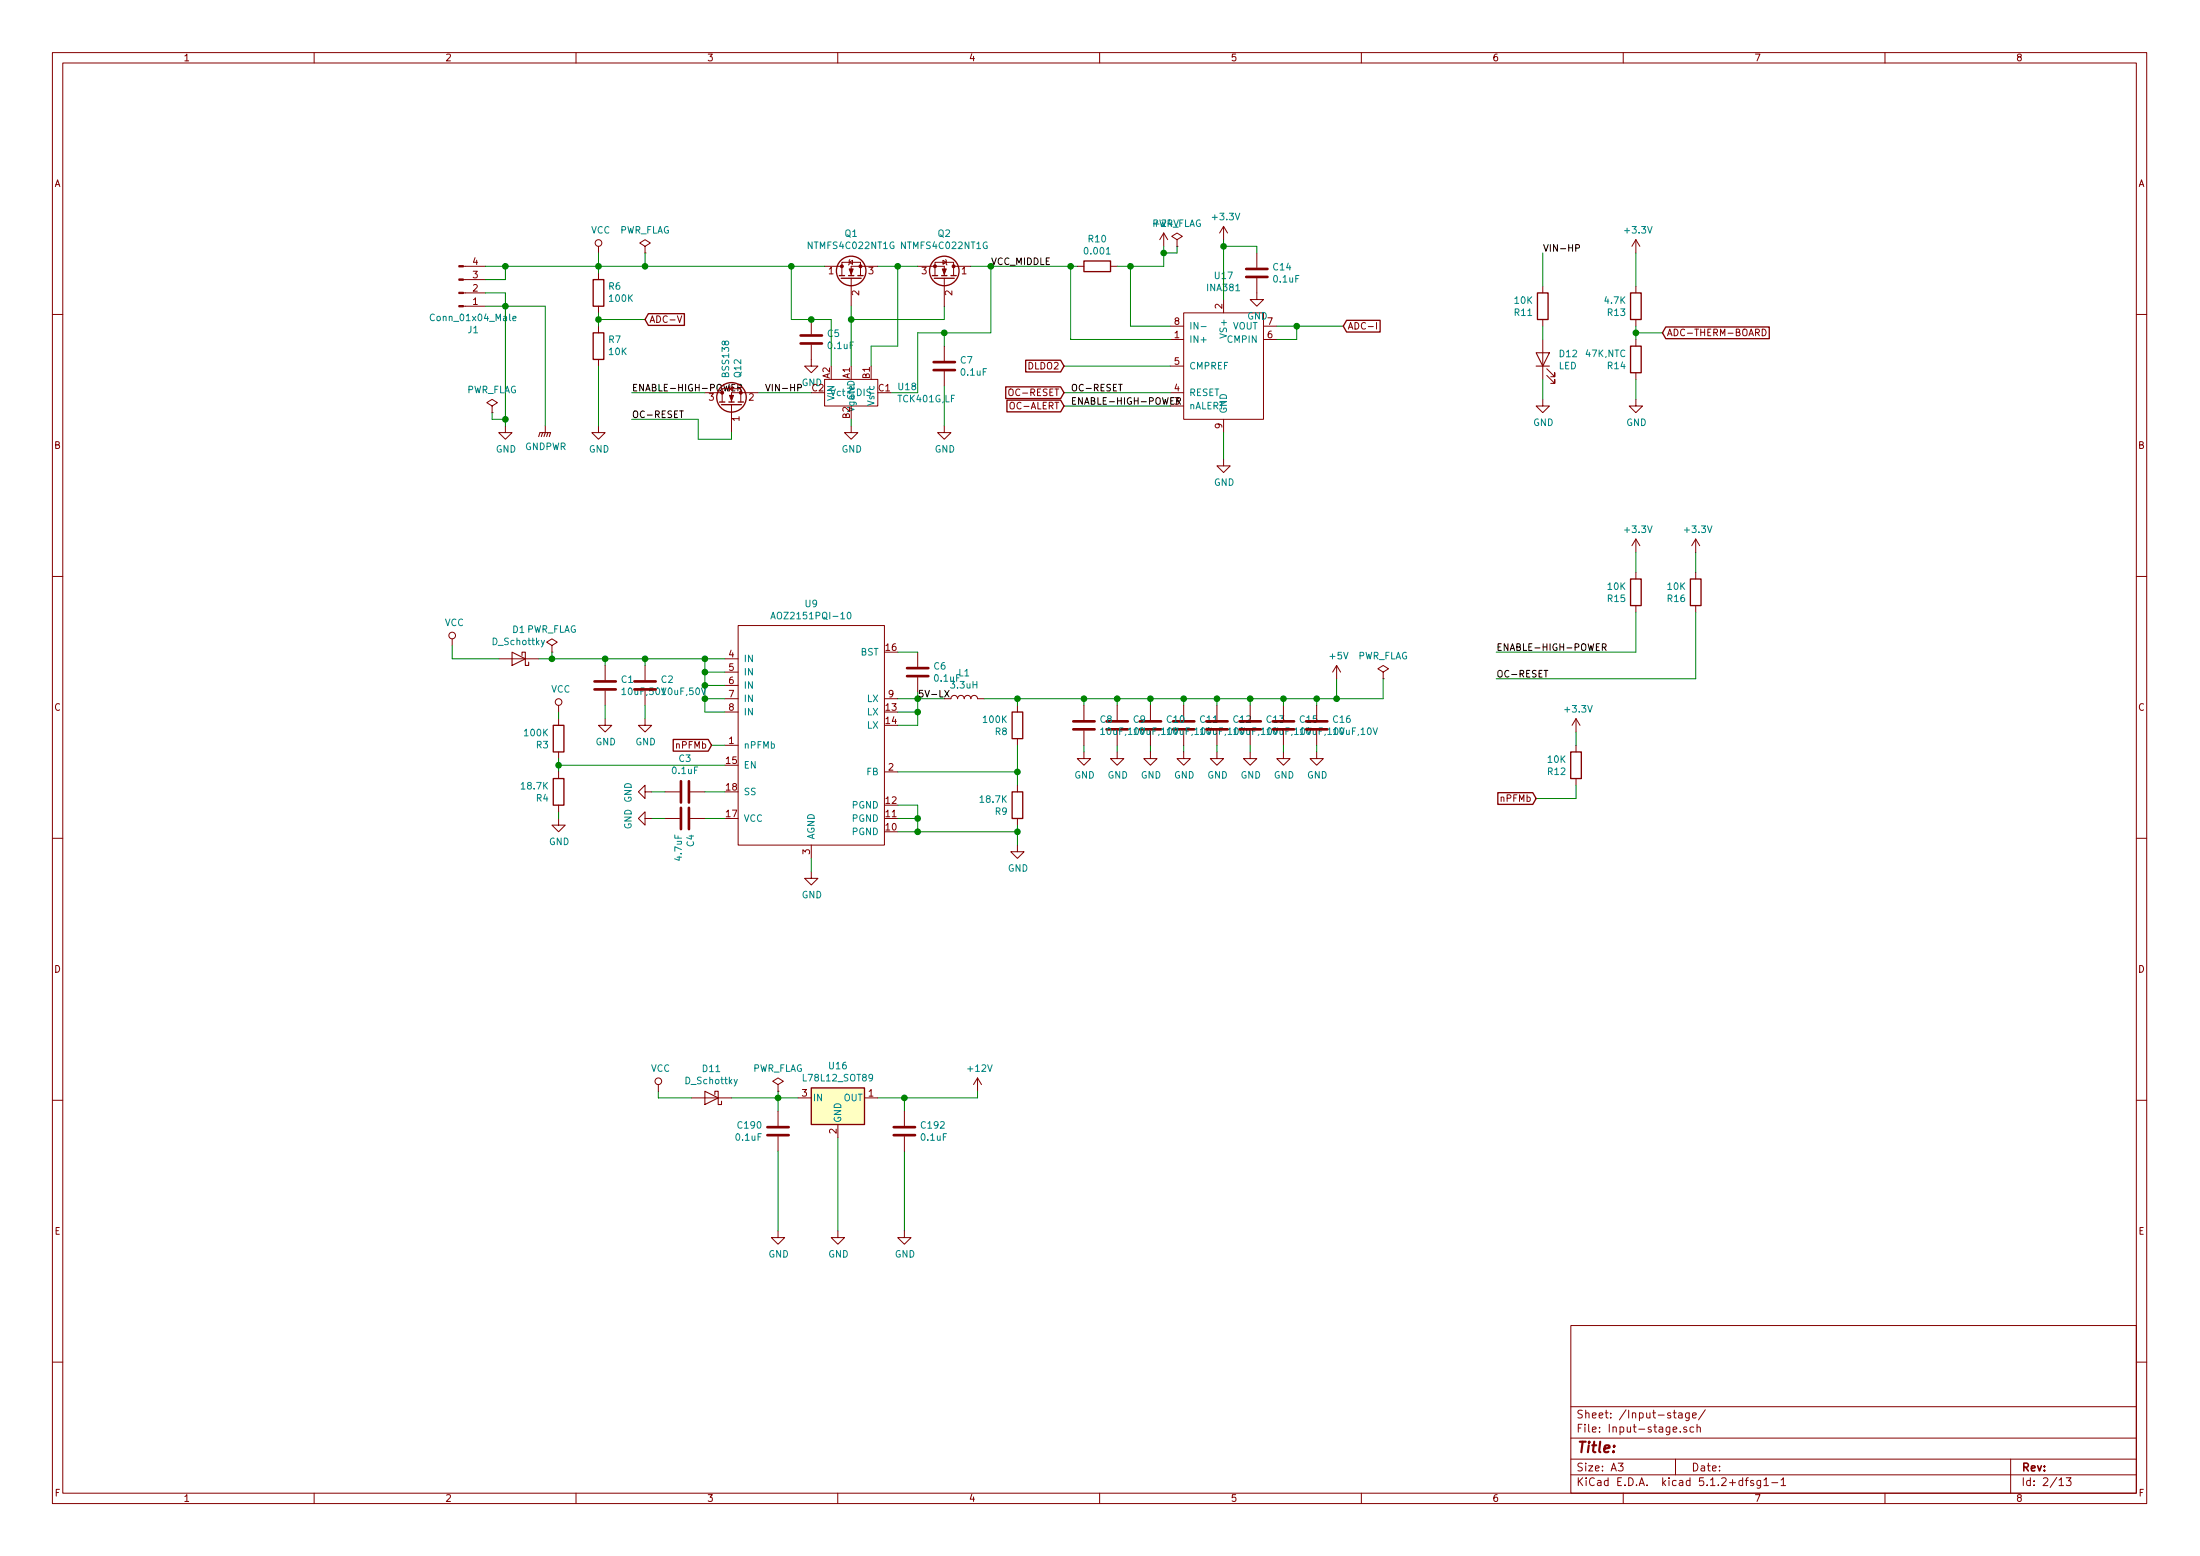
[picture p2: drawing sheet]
<svg xmlns="http://www.w3.org/2000/svg" width="420mm" height="297mm" viewBox="0 0 420 297" stroke-linecap="round" stroke-linejoin="round" font-family="sans-serif">
<g fill="none" stroke="#840000" stroke-width=".19">
<path d="M10 10h400v277h-400zM12 12h396v273.1h-396zM60 10v2M110 10v2M160 10v2M210 10v2M260 10v2M310 10v2M360 10v2M88.5 50.8h4.2M88.5 53.4h4.2M88.5 55.9h4.2"/>
<path d="M88.5 58.5h4.2M114.3 47v1.3M114.3 52.1v1.3M114.3 58.5v1.2M123.2 47l1-.6-1-.6-1 .6 1 .6v1.3M123.2 48.3h.1M157.5 50.8h3.3M160.8 50.8v-.7h3.5v2.5M160.8 50.8v1.8M162.2 50.1l.6-.4v.8zM162.3 49.6l-.2 1M162.6 53.1v.2"/>
<path d="M162.6 53.4v5.1M167.6 50.8h-5v1.8M175.3 50.8h5v1.8M180.1 49.7l.6 .4-.6 .4zM180.3 53.1v.2M180.3 53.4v5.1M180.6 49.6l.2 1M182.1 50.8v-.7h-3.5v2.5M182.1 50.8h3.3M182.1 50.8v1.8M205.7 50.8h1.3M212.1 50.8h1.3"/>
<path d="M222.2 44.5l-.7 1.3M222.2 44.5v2.5M222.2 44.5l.8 1.3M224.8 45.8l1-.7-1-.6-1 .6 1 .7v1.2M224.8 47h.1M226.1 59.7h15.2v20.3h-15.2zM233.7 43.2v2.6M233.7 57.2v2.5M233.7 43.2l-.8 1.3M233.7 43.2l.7 1.3M240 53.1v4.1h1.3l-1.3 1.3-1.2-1.3h1.2M240 48.3v2.8"/>
<path d="M294.6 54.6v1.3M312.4 45.8v2.5M312.4 54.6v1.3M312.4 45.8l-.7 1.2M312.4 45.8l.8 1.2M10 60h2M94 77.5l1-.6-1-.7-1 .7 1 .6v1.3M94 78.8h.1M114.3 62.3v1.2M114.3 68.6v1.3M129.4 60.3l.4 1.3 .4-1.3M137.9 76.7v-2.5h3.6v2.5"/>
<path d="M139.7 77.3v5.3M144.8 75h-5.1v1.7M154.9 65.8v4.1h1.3l-1.3 1.3-1.2-1.3h1.2M154.9 61v2.8M157.5 72.4h10.1v5.1h-10.1zM180.3 66.1v2.8M180.3 70.9v2.8M192.7 74.4l.2-.1a.45 .45 0 0 1 .6 .4l-.1 .6-.5 .2-.2-.2zM223.5 64.8h2.6M223.5 77.5h2.6M223.5 75h2.6M223.5 69.9h2.6"/>
<path d="M223.5 62.3h2.6M241.3 64.8h2.5M241.3 62.3h2.5M262.9 61.6v1.2M294.6 76.2v1.3h1.3l-1.3 1.3-1.2-1.3h1.2M294.6 61v1.3M294.6 64.8v7.6M295.4 71.7l1.5 1.5v-.8v.8h-.7M295.4 70.4l1.5 1.5v-.7v.7h-.7M312.4 76.2v1.3h1.3l-1.3 1.3-1.3-1.3h1.3M312.4 61v1.3M312.4 64.8v1.3"/>
<path d="M312.4 71.2v1.2M336.5 62.8a.64 .64 0 0 1 .8 .7 .64 .64 0 0 1-.8 .6zM408 60h2M96.5 81.3v1.3h1.3l-1.3 1.3-1.3-1.3h1.3M104.1 81.3v1.3M114.3 81.3v1.3h1.3l-1.3 1.3-1.3-1.3h1.3M162.6 81.3v1.3h1.2l-1.2 1.3-1.3-1.3h1.3M180.3 81.3v1.3h1.3l-1.3 1.3-1.2-1.3h1.2M233.7 87.7v1.2h1.2l-1.2 1.3-1.3-1.3h1.3M233.7 80v2.6M10 110h2M141 119.4h27.9v41.9h-27.9z"/>
<path d="M312.4 102.9v2.5M312.4 109.3v1.2M312.4 115.6v1.3M312.4 102.9l-.7 1.3M312.4 102.9l.8 1.3M323.8 102.9v2.5M323.8 109.3v1.2M323.8 115.6v1.3M323.8 102.9l-.7 1.3M323.8 102.9l.8 1.3M408 110h2M86.4 122v1.2"/>
<path d="M95.2 125.8h7.7M105.4 123.2l1-.6-1-.6-1 .6 1 .6v1.3M105.4 124.5h.1M106.7 134.7v1.2M106.7 137.2v1.3M115.6 137.2v1.3h1.2l-1.2 1.2-1.3-1.2h1.3M115.6 127v2.8M115.6 131.9v2.8M123.2 137.2v1.3h1.3l-1.3 1.2-1.3-1.2h1.3M123.2 127v2.8M123.2 131.9v2.8M138.4 128.3h2.6"/>
<path d="M138.4 130.8h2.6M138.4 133.4h2.6M138.4 135.9h2.6M138.4 125.8h2.6M168.9 133.4h2.5M175.3 124.5v2.8M175.3 129.3v2.8M180.3 133.4h1.3a.63 .63 0 0 1 .6-.6 .63 .63 0 0 1 .7 .6 .63 .63 0 0 1 .6-.6 .63 .63 0 0 1 .6 .6 .63 .63 0 0 1 .7-.6 .63 .63 0 0 1 .6 .6 .63 .63 0 0 1 .7-.6 .63 .63 0 0 1 .6 .6h1.3M194.3 134.7v1.2M207 134.7v2.8M207 139.5v2.8M213.4 134.7v2.8"/>
<path d="M213.4 139.5v2.8M219.7 134.7v2.8M219.7 139.5v2.8M226.1 134.7v2.8M226.1 139.5v2.8M232.4 134.7v2.8M232.4 139.5v2.8M238.8 134.7v2.8M238.8 139.5v2.8M245.1 134.7v2.8M245.1 139.5v2.8M251.5 134.7v2.8"/>
<path d="M251.5 139.5v2.8M255.3 127l-.8 1.3M255.3 127v2.6M255.3 127l.7 1.3M264.2 128.3l1-.6-1-.7-1.1 .7 1.1 .6v1.3M264.2 129.6h.1M301 137.2v2.5M301 137.2l-.8 1.3M301 137.2l.8 1.3M106.7 156.2v1.3h1.2l-1.2 1.3-1.3-1.3h1.3M106.7 143.5v1.3M106.7 147.4v1.2"/>
<path d="M106.7 153.7v1.3M123.2 151.2v-1.3l-1.3 1.3 1.3 1.2v-1.2h1.3M123.2 156.2v-1.2l-1.3 1.2 1.3 1.3v-1.3h1.3M127 151.2h2.8M127 156.2h2.8M131.8 151.2h2.8M131.8 156.2h2.8M138.4 142.3h2.6M168.9 147.4h2.5M194.3 141v1.3M194.3 149.9v1.3M194.3 156.2v1.3"/>
<path d="M207 143.5v1.3h1.3l-1.3 1.3-1.3-1.3h1.3M213.4 143.5v1.3h1.2l-1.2 1.3-1.3-1.3h1.3M219.7 143.5v1.3h1.3l-1.3 1.3-1.3-1.3h1.3M226.1 143.5v1.3h1.2l-1.2 1.3-1.3-1.3h1.3M232.4 143.5v1.3h1.3l-1.3 1.3-1.3-1.3h1.3M238.8 143.5v1.3h1.2l-1.2 1.3-1.3-1.3h1.3M245.1 143.5v1.3h1.3l-1.3 1.3-1.3-1.3h1.3M251.5 143.5v1.3h1.2l-1.2 1.3-1.3-1.3h1.3M301 142.3v1.2M301 148.6v1.3M10 160h2M154.9 166.4v1.3h1.3l-1.3 1.2-1.2-1.2h1.2"/>
<path d="M154.9 161.3v2.6M194.3 161.3v1.3h1.3l-1.3 1.3-1.3-1.3h1.3M408 160h2M10 210h2M125.7 207v1.3M132.1 209.6h7.6M148.6 207l1-.6-1-.6-1 .6 1 .6v1.3M148.6 208.3h.1M148.6 212.1v2.8M148.6 217v2.7M152.4 209.6h2.5M160 214.7v2.5"/>
<path d="M165.1 209.6h2.5M172.7 212.1v2.8M172.7 217v2.7M186.7 205.8l-.8 1.2M186.7 205.8v2.5M186.7 205.8l.8 1.2M408 210h2M148.6 235v1.3h1.3l-1.3 1.2-1.3-1.2h1.3M160 235v1.3h1.3l-1.3 1.2-1.3-1.2h1.3M172.7 235v1.3h1.3l-1.3 1.2-1.3-1.2h1.3M300 253h108v32.1h-108zM10 260h2"/>
<path d="M300 278.5h108M300 274.5h108M300 268.5h108M309 279.3h1l-.5 .6 .4 .1v.7l-.2 .1-.7-.1M319.5 269.7h.6M319.8 269.2v1.3l.3 .2M320 278.5v3M320.6 269.8h.6l.1 .9M320.9 273.3v.1M321.3 270.1h-.5l-.3 .2 .3 .4 .5-.1M322.1 272.5l-.4-.1-.2 .2 .1 .2 .5 .2v.3h-.6M322.6 269.7v1.2l-.3 .3-.3-.1"/>
<path d="M322.6 269.8l-.4-.1-.3 .3 .1 .6 .2 .1 .4-.1M323.2 270.2l.8-.1-.1-.3-.4-.1-.3 .2 .1 .7h.6M323.5 272.5l-.5-.1-.2 .3v.6l.2 .1 .5-.1M324.1 272.5l.2-.1 .4 .1v.9M324.1 271.9v1.5M325.7 269.1l-1.3 2M384 278.5v6.6M408 260h2M60 285.1v1.9M110 285.1v1.9M160 285.1v1.9M210 285.1v1.9"/>
<path d="M260 285.1v1.9M300 281.5h108M310 285.1v1.9M333.3 282.6h.6M333.9 282.1l-.4 .2v1.3M334.9 282.7l-.4-.1-.2 .2 .1 .2 .5 .2v.3h-.6M336.2 282.6v1.2l-.3 .3-.3-.1M336.2 282.7l-.4-.1-.3 .3 .1 .6 .2 .1 .4-.1M336.9 282.5l.4-.4v1.5M336.9 283.6h.8M338.4 283h1.1M340.2 282.5l.4-.4v1.5"/>
<path d="M340.2 283.6h.8M360 285.1v1.9M393.2 282.5l.5-.4v1.5M393.2 283.6h.9M394.6 282.1h.9l-.5 .6 .5 .1v.7l-.3 .1-.6-.1"/>
<circle cx="114.3" cy="46.4" r=".63"/>
<circle cx="86.4" cy="121.3" r=".63"/>
<circle cx="106.7" cy="134" r=".63"/>
<circle cx="125.7" cy="206.4" r=".63"/>
</g>
<g fill="#840000" stroke="#840000" stroke-width=".19">
<path d="M87.6 50.7h.9v.3h-.9z"/>
<path d="M87.6 53.2h.9v.3h-.9z"/>
<path d="M87.6 55.8h.9v.2h-.9z"/>
<path d="M87.6 58.3h.9v.3h-.9z"/>
<path d="M162.2 51.3h.7l-.3 1.1z"/>
<path d="M180 51.3h.7l-.4 1.1z"/>
<path d="M139.3 75.5h.8l-.4 1z"/>
<circle cx="164.3" cy="50.8" r=".28"/>
<circle cx="160.8" cy="50.8" r=".28"/>
<circle cx="178.6" cy="50.8" r=".28"/>
<circle cx="182.1" cy="50.8" r=".28"/>
<circle cx="141.5" cy="75" r=".28"/>
</g>
<path d="M97.9 60.8l.7-.1-.1-.3h-.4l-.2 .2 .1 .6h.5M158 75.6l1.3 .4-1.3 .4M165.7 76.5l1.2 .4-1.2 .5M229.4 62.3h1M147.2 118.1l.5-1.2 .4 1.2M147.3 117.8h.7M161.9 117l.2-.1a.69 .69 0 0 1 .4 .6 .69 .69 0 0 1-.4 .6l-.3-.4zM104 122.2l-.4 1.2-.2 .1M140.8 206.1l-.4 1.1-.2 .1" fill="none" stroke="#008484" stroke-width=".19"/>
<g fill="none" stroke="#008400" stroke-width=".19">
<path d="M92.7 50.8h64.8M92.7 55.9h3.8v25.4M92.7 58.5h11.4v22.8M96.5 50.8v2.6h-3.8M114.3 48.3v3.8M114.3 59.7v2.6M123.2 48.3v2.5M151.1 50.8v10.2h7.6v8.9M162.6 58.5v11.4M167.6 50.8h7.7M171.4 50.8v15.3h-5v3.8M180.3 58.5v2.5h-17.7"/>
<path d="M185.4 50.8h20.3M189.2 50.8v12.7h-13.9v11.5h-5.1M204.5 50.8v14h19M215.9 50.8v11.5h7.6M222.2 47v3.8h-8.8M224.8 47v1.3h-2.6M233.7 45.8v11.4M233.7 47h6.3v1.3M294.6 48.3v6.3M312.4 48.3v6.3M94 78.8v1.2h2.5M114.3 69.9v11.4"/>
<path d="M114.3 61h8.9M120.6 75h14M144.8 75h10.1M180.3 63.5v2.6M180.3 73.7v7.6M203.2 69.9h20.3M203.2 75h20.3M203.2 77.5h20.3M243.8 62.3h12.7M247.6 62.3v2.5h-3.8M294.6 62.3v2.5M294.6 72.4v3.8"/>
<path d="M312.4 63.5h5.1M312.4 62.3v2.5M312.4 72.4v3.8M120.6 80h12.7v3.9h6.4v-1.3M162.6 80v1.3M233.7 82.6v5.1M312.4 116.9v7.6h-26.7M312.4 105.4v3.9M323.8 105.4v3.9M323.8 116.9v12.7h-38.1M86.4 123.2v2.6h8.8M102.9 125.8h35.5"/>
<path d="M105.4 124.5v1.3M106.7 135.9v1.3M115.6 125.8v1.2M115.6 134.7v2.5M123.2 125.8v1.2M123.2 134.7v2.5M134.6 125.8v5h3.8M134.6 128.3h3.8M138.4 133.4h-3.8v2.5h3.8M171.4 133.4h8.9M171.4 135.9h3.9M171.4 124.5h3.9"/>
<path d="M175.3 133.4v5.1h-3.9M194.3 133.4v1.3M207 133.4v1.3M213.4 133.4v1.3M219.7 133.4v1.3M226.1 133.4v1.3M232.4 133.4v1.3M238.8 133.4v1.3M245.1 133.4v1.3M251.5 133.4v1.3M255.3 129.6v3.8M264.2 129.6v3.8h-76.2"/>
<path d="M301 139.7v2.6M106.7 146.1h31.7M106.7 144.8v2.6M106.7 155v1.2M124.5 156.2h2.5M124.5 151.2h2.5M134.6 156.2h3.8M134.6 151.2h3.8M135.9 142.3h2.5M171.4 153.7h3.9v5.1M171.4 147.4h22.9M171.4 158.8h22.9"/>
<path d="M171.4 156.2h3.9M194.3 142.3v7.6M194.3 157.5v3.8M207 142.3v1.2M213.4 142.3v1.2M219.7 142.3v1.2M226.1 142.3v1.2M232.4 142.3v1.2M238.8 142.3v1.2M245.1 142.3v1.2M251.5 142.3v1.2M301 149.9v2.5h-7.6"/>
<path d="M154.9 163.9v2.5M125.7 208.3v1.3h6.4M139.7 209.6h12.7M148.6 208.3v3.8M148.6 219.7v15.3M160 217.2v17.8M172.7 209.6v2.5M172.7 219.7v15.3M186.7 208.3v1.3h-19.1"/>
</g>
<g fill="#008400" stroke="#008400" stroke-width=".25">
<circle cx="96.5" cy="58.5" r=".51"/>
<circle cx="96.5" cy="50.8" r=".51"/>
<circle cx="114.3" cy="50.8" r=".51"/>
<circle cx="114.3" cy="61" r=".51"/>
<circle cx="204.5" cy="50.8" r=".51"/>
<circle cx="215.9" cy="50.8" r=".51"/>
<circle cx="247.7" cy="62.3" r=".51"/>
<circle cx="151.1" cy="50.8" r=".51"/>
<circle cx="154.9" cy="61" r=".51"/>
<circle cx="162.6" cy="61" r=".51"/>
<circle cx="171.5" cy="50.8" r=".51"/>
<circle cx="180.3" cy="63.5" r=".51"/>
<circle cx="194.3" cy="147.4" r=".51"/>
<circle cx="175.3" cy="133.4" r=".51"/>
<circle cx="175.3" cy="135.9" r=".51"/>
<circle cx="194.3" cy="133.4" r=".51"/>
<circle cx="175.3" cy="158.8" r=".51"/>
<circle cx="175.3" cy="156.2" r=".51"/>
<circle cx="134.6" cy="128.3" r=".51"/>
<circle cx="134.6" cy="130.8" r=".51"/>
<circle cx="134.6" cy="133.4" r=".51"/>
<circle cx="134.6" cy="125.8" r=".51"/>
<circle cx="115.6" cy="125.8" r=".51"/>
<circle cx="123.2" cy="125.8" r=".51"/>
<circle cx="194.3" cy="158.8" r=".51"/>
<circle cx="207" cy="133.4" r=".51"/>
<circle cx="213.4" cy="133.4" r=".51"/>
<circle cx="219.7" cy="133.4" r=".51"/>
<circle cx="106.7" cy="146.1" r=".51"/>
<circle cx="312.4" cy="63.5" r=".51"/>
<circle cx="123.2" cy="50.8" r=".51"/>
<circle cx="222.3" cy="48.3" r=".51"/>
<circle cx="255.3" cy="133.4" r=".51"/>
<circle cx="96.5" cy="80" r=".51"/>
<circle cx="105.4" cy="125.8" r=".51"/>
<circle cx="226.1" cy="133.4" r=".51"/>
<circle cx="172.7" cy="209.6" r=".51"/>
<circle cx="148.6" cy="209.6" r=".51"/>
<circle cx="233.7" cy="47" r=".51"/>
<circle cx="232.4" cy="133.4" r=".51"/>
<circle cx="238.8" cy="133.4" r=".51"/>
<circle cx="245.1" cy="133.4" r=".51"/>
<circle cx="251.5" cy="133.4" r=".51"/>
</g>
<g fill="none" stroke="#840000" stroke-width=".25">
<path d="M113.3 53.4h2v5.1h-2zM123.8 59.9h6.9v2.2h-6.9l-.6-1.1zM160.3 52.6h1M160.7 53.1h3.8M162.1 52.6h1M163.8 52.6h1M178.1 52.6h1M178.4 53.1h3.8M179.8 52.6h1M181.6 52.6h1M207 49.8h5.1v2.1h-5.1zM293.6 55.9h2.1v5.1h-2.1z"/>
<path d="M311.4 55.9h2v5.1h-2zM113.3 63.5h2v5.1h-2zM137.4 76.7h1M137.8 77.3h3.8M139.2 76.7h1M141 76.7h1M192.1 73.8h10.5l.6 1.2-.6 1.1h-10.5zM192.3 76.4h10.3l.6 1.1-.6 1.1h-10.3zM195.9 68.8h6.7l.6 1.1-.6 1.1h-6.7zM257.2 61.1h6.4v2.3h-6.4l-.7-1.1zM311.4 66.1h2v5.1h-2zM318.1 62.4h19.8v2.3h-19.8l-.6-1.2z"/>
<path d="M311.4 110.5h2v5.1h-2zM322.8 110.5h2.1v5.1h-2.1zM105.7 138.5h2v5h-2zM193.3 135.9h2v5.1h-2zM105.7 148.6h2v5.1h-2zM128.6 141.2h6.7l.6 1.1-.6 1.1h-6.7zM193.3 151.2h2v5h-2zM286.1 151.3h6.6l.7 1.1-.7 1.2h-6.6zM300 143.5h2v5.1h-2zM154.9 207.7h10.2v7h-10.2z"/>
<circle cx="162.6" cy="51.7" r="2.82"/>
<circle cx="180.3" cy="51.7" r="2.82"/>
<circle cx="139.7" cy="75.9" r="2.82"/>
</g>
<path d="M293.4 67.3h2.5l-1.3 2.6zM293.4 69.9h2.5M102.9 83.3l.2-.7h2.1l-.3 .7M103.6 82.6l-.2 .7M104.1 82.6l-.2 .7M104.6 82.6l-.2 .7M97.8 124.5l2.5 1.3-2.5 1.2zM99.7 125.1v-.6h.6v2.5h.7v-.6M134.6 208.3l2.6 1.3-2.6 1.3zM136.5 209v-.7h.7v2.6h.6v-.7" fill="none" stroke="#840000" stroke-width=".2"/>
<g fill="none" stroke="#840000" stroke-width=".51">
<path d="M238 52.9h4.1M238 51.3h4.1M152.9 65.6h4.1M152.9 64h4.1M178.3 70.6h4.1M178.3 69.1h4.1M113.5 131.6h4.1M113.5 130.1h4.1M121.2 131.6h4M121.2 130.1h4M173.2 129.1h4.1M173.2 127.5h4.1"/>
<path d="M205 139.2h4M205 137.7h4M211.3 139.2h4.1M211.3 137.7h4.1M217.7 139.2h4M217.7 137.7h4M224 139.2h4.1M224 137.7h4.1M230.4 139.2h4M230.4 137.7h4M236.7 139.2h4.1M236.7 137.7h4.1"/>
<path d="M243.1 139.2h4M243.1 137.7h4M249.4 139.2h4.1M249.4 137.7h4.1M130 149.1v4.1M130 154.2v4.1M131.6 149.1v4.1M131.6 154.2v4.1M146.6 216.7h4M146.6 215.2h4M170.7 216.7h4.1M170.7 215.2h4.1"/>
</g>
<path d="M300.9 47.4l.6-.1 .1-.5-.7-.1v1.3M129.8 78.4h.7M140.9 74h.6l.1-.5-.7-.1v1.2M141.2 74l.4 .6M152.3 74h.7v-.5l-.7-.1v1.2M213.6 73.4h.7M180.4 131.8l.9 1.3M181.3 131.8l-.9 1.3M294.9 128h.7M306 123.6l.6-.1 .1-.5-.7-.1v1.3M306.3 123.6l.4 .6" fill="none" stroke="#000" stroke-width=".19"/>
<path d="M154.9 207.7h10.2v7h-10.2z" fill="#ffffc2" stroke="#ffffc2" stroke-width=".19"/>
<text font-size="2.8" fill="#840000" x="301" y="277.3">Title:</text>
<g font-size="2.1" fill="#840000">
<text x="301" y="273.5">File: Input-stage.sch</text>
<text x="301" y="270.8">Sheet: /Input-stage/</text>
<text x="301" y="280.9">Size: A3</text>
<text x="323" y="280.9">Date:</text>
<text x="386" y="280.9">Rev:</text>
<text x="301" y="283.7">KiCad E.D.A. kicad 5.1.2+dfsg1-1</text>
<text x="386" y="283.7">Id: 2/13</text>
</g>
<g font-size="1.8" fill="#840000">
<text x="35" y="11.7">1</text>
<text x="85" y="11.7">2</text>
<text x="135" y="11.7">3</text>
<text x="185" y="11.7">4</text>
<text x="235" y="11.7">5</text>
<text x="285" y="11.7">6</text>
<text x="335" y="11.7">7</text>
<text x="385" y="11.7">8</text>
<text x="10.4" y="35.7">A</text>
<text x="408.4" y="35.7">A</text>
<text x="90.3" y="53.1">3</text>
<text x="90.3" y="50.6">4</text>
<text x="158.3" y="52.4">1</text>
<text x="165.9" y="52.4">3</text>
<text x="176" y="52.4">3</text>
<text x="183.7" y="52.4">1</text>
<text x="90.3" y="58.2">1</text>
<text x="90.3" y="55.7">2</text>
<text x="164.1" y="56.4" transform="rotate(-90 164.1 56.4)">2</text>
<text x="181.9" y="56.4" transform="rotate(-90 181.9 56.4)">2</text>
<text x="233.4" y="58.9" transform="rotate(-90 233.4 58.9)">2</text>
<text x="124" y="61.6">ADC-V</text>
<text x="224.3" y="64.6">1</text>
<text x="224.3" y="62">8</text>
<text x="242.1" y="64.6">6</text>
<text x="242.1" y="62">7</text>
<text x="257.3" y="62.9">ADC-I</text>
<text x="318.3" y="64.2">ADC-THERM-BOARD</text>
<text x="196.4" y="70.5">DLDO2</text>
<text x="224.3" y="69.6">5</text>
<text x="120.6" y="74.7">ENABLE-HIGH-POWER</text>
<text x="135.4" y="76.5">3</text>
<text x="143" y="76.5">2</text>
<text x="155.1" y="74.7">C2</text>
<text x="158.5" y="72.3" transform="rotate(-90 158.5 72.3)">A2</text>
<text x="162.3" y="72.3" transform="rotate(-90 162.3 72.3)">A1</text>
<text x="166.1" y="72.3" transform="rotate(-90 166.1 72.3)">B1</text>
<text x="167.8" y="74.7">C1</text>
<text x="193.3" y="75.6">OC-RESET</text>
<text x="224.3" y="74.7">4</text>
<text x="141.2" y="80.4" transform="rotate(-90 141.2 80.4)">1</text>
<text x="162.3" y="79.9" transform="rotate(-90 162.3 79.9)">B2</text>
<text x="193.3" y="78.1">OC-ALERT</text>
<text x="233.4" y="81.8" transform="rotate(-90 233.4 81.8)">9</text>
<text x="10.4" y="85.7">B</text>
<text x="408.4" y="85.7">B</text>
<text x="139.2" y="125.5">4</text>
<text x="169.2" y="124.2">16</text>
<text x="139.2" y="128.1">5</text>
<text x="139.2" y="130.6">6</text>
<text x="10.4" y="135.7">C</text>
<text x="139.2" y="133.1">7</text>
<text x="139.2" y="135.7">8</text>
<text x="169.2" y="135.7">13</text>
<text x="169.7" y="133.1">9</text>
<text x="408.4" y="135.7">C</text>
<text x="129.2" y="142.9">nPFMb</text>
<text x="139.2" y="142">1</text>
<text x="169.2" y="138.2">14</text>
<text x="138.7" y="145.8">15</text>
<text x="169.7" y="147.1">2</text>
<text x="138.7" y="156">17</text>
<text x="138.7" y="150.9">18</text>
<text x="169.2" y="156">11</text>
<text x="169.2" y="153.5">12</text>
<text x="286.7" y="153.1">nPFMb</text>
<text x="169.2" y="158.5">10</text>
<text x="154.7" y="163.1" transform="rotate(-90 154.7 163.1)">3</text>
<text x="10.4" y="185.7">D</text>
<text x="408.4" y="185.7">D</text>
<text x="153.2" y="209.3">3</text>
<text x="165.9" y="209.3">1</text>
<text x="159.8" y="216.4" transform="rotate(-90 159.8 216.4)">2</text>
<text x="10.4" y="235.7">E</text>
<text x="408.4" y="235.7">E</text>
<text x="10.5" y="285.7">F</text>
<text x="35" y="286.7">1</text>
<text x="85" y="286.7">2</text>
<text x="135" y="286.7">3</text>
<text x="185" y="286.7">4</text>
<text x="235" y="286.7">5</text>
<text x="285" y="286.7">6</text>
<text x="335" y="286.7">7</text>
<text x="385" y="286.7">8</text>
<text x="408.5" y="285.7">F</text>
</g>
<g font-size="1.8" fill="#008484">
<text x="112.9" y="44.6">VCC</text>
<text x="118.2" y="44.6">PWR_FLAG</text>
<text x="154.5" y="47.5">NTMFS4C022NT1G</text>
<text x="161.4" y="45.2">Q1</text>
<text x="172.3" y="47.5">NTMFS4C022NT1G</text>
<text x="179.2" y="45.2">Q2</text>
<text x="207.9" y="46.3">R10</text>
<text x="219.8" y="43.3">PWR_FLAG</text>
<text x="220.5" y="43.3">+24V</text>
<text x="231.7" y="42">+3.3V</text>
<text x="310.5" y="44.6">+3.3V</text>
<text x="207.3" y="48.6">0.001</text>
<text x="232.1" y="53.3">U17</text>
<text x="243.2" y="51.6">C14</text>
<text x="243.3" y="53.9">0.1uF</text>
<text x="116.3" y="55.3">R6</text>
<text x="116.5" y="57.6">100K</text>
<text x="230.7" y="55.6">INA381</text>
<text x="289.3" y="58">10K</text>
<text x="306.6" y="58">4.7K</text>
<text x="82.7" y="61.3">Conn_01x04_Male</text>
<text x="89.4" y="63.6">J1</text>
<text x="116.3" y="65.5">R7</text>
<text x="158.1" y="64.3">C5</text>
<text x="227.1" y="65.4">IN+</text>
<text x="227.1" y="62.9">IN-</text>
<text x="234.3" y="64.1" transform="rotate(-90 234.3 64.1)">VS+</text>
<text x="234.6" y="65.4">CMPIN</text>
<text x="235.4" y="62.9">VOUT</text>
<text x="238.2" y="61">GND</text>
<text x="289.3" y="60.3">R11</text>
<text x="307.1" y="60.3">R13</text>
<text x="116.4" y="67.8">10K</text>
<text x="139.2" y="71.8" transform="rotate(-90 139.2 71.8)">BSS138</text>
<text x="141.6" y="72" transform="rotate(-90 141.6 72)">Q12</text>
<text x="158.2" y="66.6">0.1uF</text>
<text x="183.5" y="69.4">C7</text>
<text x="183.6" y="71.7">0.1uF</text>
<text x="227.1" y="70.5">CMPREF</text>
<text x="297.7" y="70.5">LED</text>
<text x="297.9" y="68.2">D12</text>
<text x="302.9" y="68.2">47K,NTC</text>
<text x="307.1" y="70.5">R14</text>
<text x="89" y="75.1">PWR_FLAG</text>
<text x="153.1" y="73.7">GND</text>
<text x="158.5" y="75.6">Vct</text>
<text x="163.2" y="76.5" transform="rotate(-90 163.2 76.5)">GND</text>
<text x="163.7" y="75.6">DIS</text>
<text x="171.6" y="74.5">U18</text>
<text x="171.6" y="76.8">TCK401G,LF</text>
<text x="227.1" y="75.6">RESET</text>
<text x="163.2" y="78.3" transform="rotate(-90 163.2 78.3)">Vgate</text>
<text x="227.1" y="78.1">nALERT</text>
<text x="234.3" y="79" transform="rotate(-90 234.3 79)">GND</text>
<text x="292.8" y="81.3">GND</text>
<text x="310.6" y="81.3">GND</text>
<text x="94.7" y="86.4">GND</text>
<text x="100.2" y="85.9">GNDPWR</text>
<text x="112.5" y="86.4">GND</text>
<text x="160.7" y="86.4">GND</text>
<text x="178.5" y="86.4">GND</text>
<text x="231.9" y="92.7">GND</text>
<text x="310.5" y="101.7">+3.3V</text>
<text x="321.9" y="101.7">+3.3V</text>
<text x="307.1" y="112.6">10K</text>
<text x="318.5" y="112.6">10K</text>
<text x="84.9" y="119.5">VCC</text>
<text x="148.3" y="118.2">AOZ2151PQI-10</text>
<text x="153.8" y="115.9">U9</text>
<text x="307.1" y="114.9">R15</text>
<text x="318.5" y="114.9">R16</text>
<text x="94.2" y="123.2">D_Schottky</text>
<text x="97.9" y="120.8">D1PWR_FLAG</text>
<text x="164.4" y="125.1">BST</text>
<text x="254.1" y="125.9">+5V</text>
<text x="259.2" y="125.9">PWR_FLAG</text>
<text x="118.7" y="130.4">C1</text>
<text x="126.3" y="130.4">C2</text>
<text x="142" y="128.9">IN</text>
<text x="142" y="131.5">IN</text>
<text x="142" y="126.4">IN</text>
<text x="178.4" y="127.8">C6</text>
<text x="178.6" y="130.1">0.1uF</text>
<text x="181.7" y="131.4">3.3uH</text>
<text x="183.1" y="129.1">L1</text>
<text x="105.3" y="132.2">VCC</text>
<text x="119" y="132.7">10uF,50V10uF,50V</text>
<text x="142" y="134">IN</text>
<text x="142" y="136.6">IN</text>
<text x="165.6" y="136.6">LX</text>
<text x="165.6" y="134">LX</text>
<text x="210.1" y="138">C8</text>
<text x="216.5" y="138">C9</text>
<text x="222.9" y="138">C10</text>
<text x="229.3" y="138">C11</text>
<text x="235.6" y="138">C12</text>
<text x="242" y="138">C13</text>
<text x="248.3" y="138">C15</text>
<text x="254.7" y="138">C16</text>
<text x="299" y="136">+3.3V</text>
<text x="100.3" y="140.5">100K</text>
<text x="102.5" y="142.9">R3</text>
<text x="113.7" y="142.3">GND</text>
<text x="121.4" y="142.3">GND</text>
<text x="142" y="142.9">nPFMb</text>
<text x="165.6" y="139.1">LX</text>
<text x="187.9" y="138">100K</text>
<text x="190.1" y="140.3">R8</text>
<text x="210.5" y="140.3">10uF,10V</text>
<text x="216.8" y="140.3">10uF,10V</text>
<text x="223.2" y="140.3">10uF,10V</text>
<text x="229.5" y="140.3">10uF,10V</text>
<text x="235.9" y="140.3">10uF,10V</text>
<text x="242.2" y="140.3">10uF,10V</text>
<text x="248.6" y="140.3">10uF,10V</text>
<text x="254.9" y="140.3">10uF,10V</text>
<text x="128.5" y="147.8">0.1uF</text>
<text x="129.7" y="145.5">C3</text>
<text x="142" y="146.7">EN</text>
<text x="165.5" y="148">FB</text>
<text x="205.2" y="148.6">GND</text>
<text x="211.5" y="148.6">GND</text>
<text x="217.9" y="148.6">GND</text>
<text x="224.2" y="148.6">GND</text>
<text x="230.6" y="148.6">GND</text>
<text x="236.9" y="148.6">GND</text>
<text x="243.3" y="148.6">GND</text>
<text x="249.6" y="148.6">GND</text>
<text x="295.7" y="147.9">R12</text>
<text x="295.7" y="145.6">10K</text>
<text x="99.7" y="150.7">18.7K</text>
<text x="102.5" y="153">R4</text>
<text x="142" y="151.8">SS</text>
<text x="162.8" y="154.3">PGND</text>
<text x="187.3" y="153.2">18.7K</text>
<text x="190.1" y="155.6">R9</text>
<text x="104.9" y="161.3">GND</text>
<text x="120.6" y="158.3" transform="rotate(-90 120.6 158.3)">GND GND</text>
<text x="132.5" y="161.6" transform="rotate(-90 132.5 161.6)">C4</text>
<text x="142" y="156.9">VCC</text>
<text x="155.6" y="160.3" transform="rotate(-90 155.6 160.3)">AGND</text>
<text x="162.8" y="159.4">PGND</text>
<text x="162.8" y="156.9">PGND</text>
<text x="130.2" y="164.2" transform="rotate(-90 130.2 164.2)">4.7uF</text>
<text x="192.5" y="166.4">GND</text>
<text x="153.1" y="171.5">GND</text>
<text x="124.3" y="204.6">VCC</text>
<text x="131" y="207">D_Schottky</text>
<text x="134.2" y="204.7">D11</text>
<text x="143.6" y="204.6">PWR_FLAG</text>
<text x="153.7" y="206.4">L78L12_SOT89</text>
<text x="158.4" y="204.1">U16</text>
<text x="185" y="204.6">+12V</text>
<text x="141" y="215.5">C190</text>
<text x="155.2" y="210.2">IN</text>
<text x="160.7" y="214.4" transform="rotate(-90 160.7 214.4)">GND</text>
<text x="161.1" y="210.2">OUT</text>
<text x="176" y="215.5">C192</text>
<text x="140.6" y="217.8">0.1uF</text>
<text x="176" y="217.8">0.1uF</text>
<text x="146.8" y="240.1">GND</text>
<text x="158.2" y="240.1">GND</text>
<text x="170.9" y="240.1">GND</text>
</g>
<g font-size="1.8">
<text x="189.2" y="50.6">VCC_MIDDLE</text>
<text x="294.6" y="48">VIN-HP</text>
<text x="146" y="74.7">VIN-HP</text>
<text x="204.5" y="77.3">ENABLE-HIGH-POWER 3</text>
<text x="204.5" y="74.7">OC-RESET</text>
<text x="120.6" y="79.8">OC-RESET</text>
<text x="285.8" y="124.2">ENABLE-HIGH-POWER</text>
<text x="285.8" y="129.3">OC-RESET</text>
<text x="175.3" y="133.1">5V-LX</text>
</g>
</svg>
